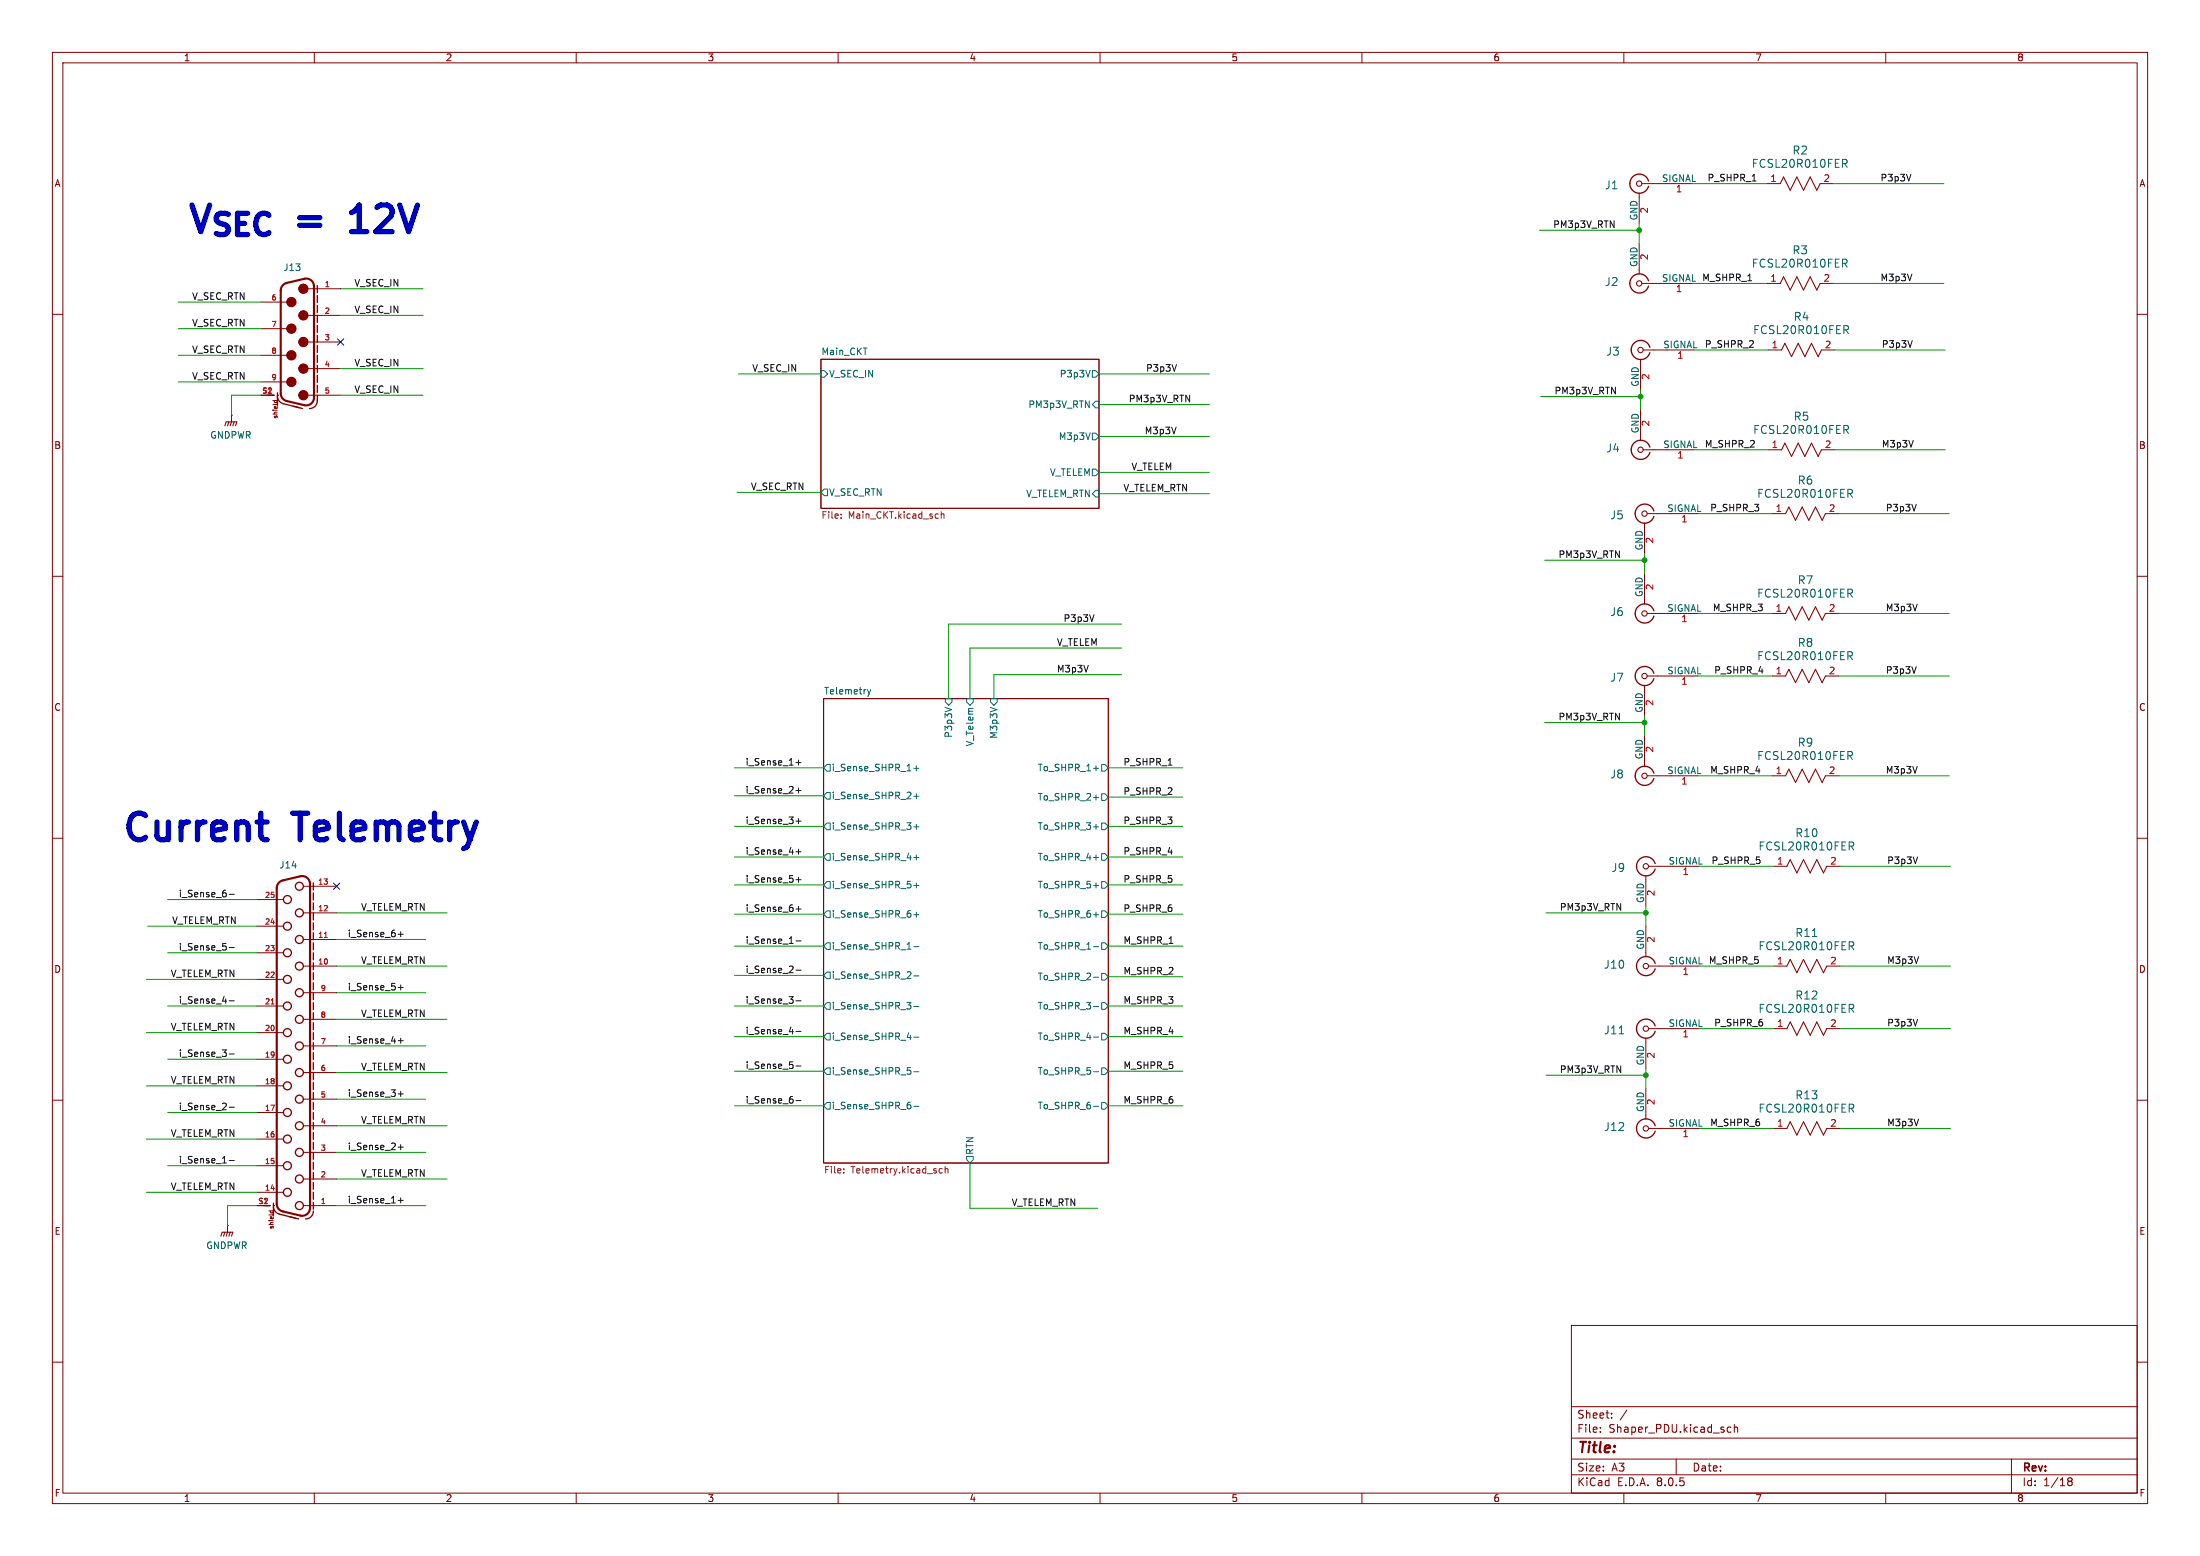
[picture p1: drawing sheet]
<svg xmlns="http://www.w3.org/2000/svg" width="420mm" height="297mm" viewBox="0 0 420 297" stroke-linecap="round" stroke-linejoin="round" font-family="sans-serif">
<g fill="none" stroke="#840000" stroke-width=".19">
<path d="M10 10h400v277h-400zM12 12h396v273h-396zM60 10v2M110 10v2M160 10v2M210 10v2M260 10v2M310 10v2M360 10v2M312.9 36.8v5.9M313.4 35.1h9.7M337.3 35.1h2.6"/>
<path d="M347.5 35.1h2.5M10 60h2M49.8 57.7h5.1M57.8 55.1h7.2M312.9 46.5v5.8M313.4 54.1h9.7M337.3 54.1h2.6M347.5 54.1h2.5M408 60h2M44.2 79.2h.1M44.2 79.2v1.3M49.8 75.4h2.5"/>
<path d="M49.8 62.7h5.1M49.8 67.8h5.1M49.8 72.9h5.1M52.1 76.4h.8M52.4 76.4v.4M52.9 76.4v.4M57.8 60.2h7.2M57.8 65.3h7.2M57.8 70.4h7.2M57.8 75.4h7.2M156.7 68.6h53.1v28.4h-53.1zM313.2 68.6v5.8"/>
<path d="M313.2 78.2v5.9M313.7 66.8h9.6M337.6 66.8h2.5M347.7 66.8h2.6M313.7 85.9h9.6M313.9 99.8v5.9M314.5 98h9.6M337.6 85.9h2.5M338.3 98h2.6M347.7 85.9h2.6M348.5 98h2.5M10 110h2"/>
<path d="M313.9 109.5v5.8M314.5 117.1h9.6M338.3 117.1h2.6M348.5 117.1h2.5M408 110h2M157.2 133.4h54.4v88.6h-54.4zM313.9 130.8v5.9M314.5 129h9.6M338.3 129h2.6M348.5 129h2.5M10 160h2M313.9 140.5v5.8"/>
<path d="M314.5 148.1h9.6M338.3 148.1h2.6M348.5 148.1h2.5M408 160h2M49 176.8h5.1M49 171.7h5.1M57.9 169.2h6.4M57.9 174.2h6.4M57.9 179.3h6.4M314.2 167.1v5.9M314.2 176.8v5.8M314.7 165.4h9.7"/>
<path d="M338.6 165.4h2.5M348.7 165.4h2.6M49 197.1h5.1M49 192h5.1M49 186.9h5.1M49 181.9h5.1M57.9 184.4h6.4M57.9 189.5h6.4M57.9 194.6h6.4M57.9 199.6h6.4M314.2 198.1v5.9M314.7 196.3h9.7"/>
<path d="M314.7 184.4h9.7M338.6 196.3h2.5M338.6 184.4h2.5M348.7 196.3h2.6M348.7 184.4h2.6M10 210h2M49 217.4h5.1M49 212.3h5.1M49 207.3h5.1M49 202.2h5.1M57.9 204.7h6.4M57.9 209.8h6.4"/>
<path d="M57.9 214.9h6.4M57.9 220h6.4M314.2 207.8v5.8M314.7 215.4h9.7M338.6 215.4h2.5M348.7 215.4h2.6M408 210h2M43.4 233.9h.1M43.4 233.9v1.3M49 230.1h2.6M49 227.6h5.1M49 222.5h5.1"/>
<path d="M51.3 231.1h.9M51.7 231.1v.3M52.1 231.1v.3M57.9 225h6.4M57.9 230.1h6.4M10 260h2M300 253h108v32h-108zM408 260h2M300 278.5h108M300 274.5h108M300 268.5h108M305.5 273.2v.2"/>
<path d="M305.5 272.5v.1M307.7 270.5v.2M307.7 269.8v.1M310.6 269.1l-1.3 1.9M320 278.5v3M329.8 273.2l.2 .2 .4-.1M330.4 272.5l-.4-.1-.2 .1M331.1 272.5l.2-.1 .4 .1v.9M331.1 271.9v1.5M384 278.5v6.5M60 285v2M110 285v2"/>
<path d="M160 285v2M210 285v2M260 285v2M300 281.5h108M310 285v2M360 285v2M394.7 282.4l.3 .3M394.7 282.4l.3-.3 .4 .1 .2 .2-.3 .3M395 282.7h.3M395 282.7l-.3 .3M395.3 282.7l.3 .3-.2 .5-.4 .1-.3-.3"/>
</g>
<g fill="none" stroke="#006464" stroke-width=".19">
<path d="M351.8 30.4h.5l.3 .3-.1 .4-.7 .1M352.1 31.2l.5 .7M351.8 49.5h.5l.3 .3-.1 .4-.7 .1M352.1 50.3l.5 .7M156.7 70.7h.7l.6 .7-.6 .6h-.7zM208.1 70.7l-.4 1.3M208.5 70.7h.7l.6 .7-.6 .6h-.7zM209.2 76.6h.6v1.3h-.6l-.7-.7zM352 62.2h.6l.3 .3-.2 .4-.7 .1M352.4 63l.5 .7M157.4 93.3h.6v1.3h-.6l-.7-.6zM208.5 82.7h.7l.6 .6-.6 .6h-.7z"/>
<path d="M208.5 89.5h.7l.6 .7-.6 .6h-.7zM209.2 93.6h.6v1.3h-.6l-.7-.7zM352 81.2h.6l.3 .3-.2 .4-.7 .1M352.4 82l.5 .7M352.8 93.4h.5l.3 .3-.1 .4-.7 .1M353.1 94.2l.5 .7M352.8 112.5h.5l.3 .2-.1 .5-.7 .1M353.1 113.3l.5 .7M165.6 131.6l.3 .9M165.9 132.5l-.3 .4M166.2 131.6l-.3 .9M180.4 135l1.3 .5"/>
<path d="M180.5 133.4h1.2v.6l-.6 .6-.6-.6zM184.5 133.4h1.3v.6l-.6 .6-.7-.6zM189.1 133.4h1.3v.6l-.7 .6-.6-.6zM352.8 124.4h.5l.3 .3-.1 .4-.7 .1M353.1 125.2l.5 .7M157.2 151.9l.7-.6h.6v1.2h-.6zM157.2 157.7l.7-.6h.6v1.3h-.6zM157.9 145.9h.6v1.3h-.6l-.7-.6zM174.4 157.8h1M174.4 152h1M174.4 146.7h1M174.9 146.2v.9"/>
<path d="M174.9 151.5v1M174.9 157.3v1M208.8 152.2h.9M208.8 157.8h.9M208.8 146.7h.9M210.3 151.5h.6l.7 .6-.7 .7h-.6zM210.3 157.1h.6l.7 .6-.7 .7h-.6zM210.3 145.9h.6l.7 .7-.7 .6h-.6zM352.8 143.4h.5l.3 .3-.1 .5h-.7M353.1 144.2l.5 .8M157.2 163.6l.7-.7h.6v1.3h-.6zM157.2 168.9l.7-.6h.6v1.2h-.6z"/>
<path d="M157.2 174.5l.7-.6h.6v1.2h-.6zM157.9 180h.6v1.2h-.6l-.7-.6zM174.4 169h1M174.4 163.7h1M174.4 174.6h1M174.9 163.2v1M174.9 168.5v1M174.9 174.1v1M208.8 169h.9M208.8 163.7h.9M208.8 174.6h.9M210.3 180h.6l.7 .6-.7 .6h-.6z"/>
<path d="M210.3 168.3h.6l.7 .6-.7 .6h-.6zM210.3 173.9h.6l.7 .6-.7 .6h-.6zM210.3 162.9h.6l.7 .7-.7 .6h-.6zM353 179.8h.6l.3 .3-.2 .4-.7 .1M353 160.7h.6l.3 .3-.2 .4-.7 .1M353.4 161.5l.5 .7M157.2 197.9l.7-.7h.6v1.3h-.6zM157.2 186.2l.7-.7h.6v1.3h-.6zM157.2 192l.7-.6h.6v1.3h-.6zM174.4 198h1M174.4 180.7h1M174.4 186.3h1"/>
<path d="M174.4 192.1h1M208.8 198h.9M208.8 180.7h.9M208.8 186.5h.9M208.8 192.1h.9M210.3 197.2h.6l.7 .7-.7 .6h-.6zM210.3 185.8h.6l.7 .6-.7 .7h-.6zM210.3 191.4h.6l.7 .6-.7 .7h-.6zM309.1 197.3h.9M353 191.7h.6l.3 .3-.2 .4-.7 .1M353.4 180.6l.5 .7M353.4 192.5l.5 .7"/>
<path d="M157.2 204.5l.7-.7h.6v1.3h-.6zM157.9 210.4h.6v1.3h-.6l-.7-.6zM174.4 211.2h1M174.4 204.6h1M208.8 211.2h.9M208.8 204.6h.9M210.3 210.4h.6l.7 .7-.7 .6h-.6zM210.3 203.8h.6l.7 .7-.7 .6h-.6zM353 210.8h.6l.3 .2-.2 .5-.7 .1M353.4 211.6l.5 .7M184.5 220.7h1.3v.7l-.6 .6-.7-.6z"/>
</g>
<path d="M160.6 98.8v.1M160.6 98.1v.2M179.7 97.7v1.2M179.7 98.2l.2-.1h.3v.8M161.1 223.8v.1M161.1 223.1v.1M179.9 223.1h-.4l-.2 .2 .1 .5h.5M180.4 223.2l.2-.1h.3l.1 .8M180.4 222.6v1.3" fill="none" stroke="#725600" stroke-width=".19"/>
<g fill="none" stroke="#840000" stroke-width=".2">
<path d="M339.9 35.1l.6-1.3 1.3 2.5 1.2-2.5 1.3 2.5 1.3-2.5 1.2 2.5 .7-1.2M339.9 54.1l.6-1.3 1.3 2.6 1.2-2.6 1.3 2.6 1.3-2.6 1.2 2.6 .7-1.3M340.1 66.8l.6-1.3 1.3 2.6 1.3-2.6 1.3 2.6 1.2-2.6 1.3 2.6 .6-1.3M42.9 81.3l.3-.8h2l-.2 .8M43.7 80.5l-.3 .8M44.2 80.5l-.3 .8M44.7 80.5l-.3 .8M340.1 85.9l.6-1.3 1.3 2.5 1.3-2.5 1.3 2.5 1.2-2.5 1.3 2.5 .6-1.2M340.9 98l.6-1.2 1.3 2.5 1.2-2.5 1.3 2.5 1.3-2.5 1.3 2.5 .6-1.3M340.9 117.1l.6-1.3 1.3 2.6 1.2-2.6 1.3 2.6 1.3-2.6 1.3 2.6 .6-1.3M340.9 129l.6-1.2 1.3 2.5 1.2-2.5 1.3 2.5 1.3-2.5 1.3 2.5 .6-1.3M340.9 148.1l.6-1.3 1.3 2.6 1.2-2.6 1.3 2.6 1.3-2.6 1.3 2.6 .6-1.3"/>
<path d="M341.1 165.4l.7-1.3 1.2 2.5 1.3-2.5 1.3 2.5 1.2-2.5 1.3 2.5 .6-1.2M341.1 184.4l.7-1.3 1.2 2.6 1.3-2.6 1.3 2.6 1.2-2.6 1.3 2.6 .6-1.3M341.1 196.3l.7-1.2 1.2 2.5 1.3-2.5 1.3 2.5 1.2-2.5 1.3 2.5 .6-1.3M341.1 215.4l.7-1.3 1.2 2.6 1.3-2.6 1.3 2.6 1.2-2.6 1.3 2.6 .6-1.3M42.2 236l.2-.8h2l-.2 .8M42.9 235.2l-.2 .8M43.4 235.2l-.2 .8M43.9 235.2l-.2 .8"/>
<circle cx="312.9" cy="35.1" r=".51"/>
<circle cx="312.9" cy="54.1" r=".51"/>
<circle cx="313.2" cy="66.8" r=".51"/>
<circle cx="313.2" cy="85.9" r=".51"/>
<circle cx="313.9" cy="98" r=".51"/>
<circle cx="313.9" cy="117.1" r=".51"/>
<circle cx="313.9" cy="129" r=".51"/>
<circle cx="313.9" cy="148.1" r=".51"/>
<circle cx="314.2" cy="165.4" r=".51"/>
<circle cx="314.2" cy="196.3" r=".51"/>
<circle cx="314.2" cy="184.4" r=".51"/>
<circle cx="314.2" cy="215.4" r=".51"/>
</g>
<g fill="none" stroke="#840000" stroke-width=".25">
<path d="M311.1 35.1a1.81 1.81 0 0 0 1.6 1.8 1.81 1.81 0 0 0 2-1.3M314.7 34.5a1.81 1.81 0 0 0-2-1.3 1.81 1.81 0 0 0-1.6 1.9M60.6 54.5v1.3M60.6 56.4v1.4M60.6 58.3v1.4M311.1 54.1a1.81 1.81 0 0 0 1.6 1.8 1.81 1.81 0 0 0 2-1.3M314.7 53.6a1.82 1.82 0 0 0-2-1.3 1.82 1.82 0 0 0-1.6 1.8M51.1 75.4h1.2M53 75.4h.1M53 77.4v-1.8a1.5 1.5 0 0 0 1.1 1.5l3.7 .9M53 75v.5M60.6 75.4v1.1a1.5 1.5 0 0 1-1.5 1.5"/>
<path d="M60.6 60.2v1.4M60.6 62.1v1.4M60.6 64v1.4M60.6 65.9v1.4M60.6 67.8v1.4M60.6 69.7v1.4M60.6 71.6v1.4M60.6 73.5v1.4M315 66.3a1.81 1.81 0 0 0-2.8-1 1.81 1.81 0 0 0 0 3 1.81 1.81 0 0 0 2.8-1M315 85.3a1.81 1.81 0 0 0-2.8-.9 1.81 1.81 0 0 0 0 3 1.81 1.81 0 0 0 2.8-1M315.7 97.5a1.81 1.81 0 0 0-2.8-.9 1.81 1.81 0 0 0 0 2.9 1.81 1.81 0 0 0 2.8-.9M315.7 116.6a1.81 1.81 0 0 0-2.8-1 1.81 1.81 0 0 0 0 3 1.81 1.81 0 0 0 2.8-1"/>
<path d="M315.7 128.5a1.81 1.81 0 0 0-2.8-1 1.81 1.81 0 0 0 0 3 1.81 1.81 0 0 0 2.8-1M315.7 147.6a1.81 1.81 0 0 0-2.8-1 1.81 1.81 0 0 0 0 3 1.81 1.81 0 0 0 2.8-1M59.8 168.5v1.4M59.8 170.4v1.4M59.8 172.3v1.4M59.8 174.2v1.4M59.8 176.1v1.4M59.8 178.1v1.3M59.8 180v1.3M316 164.8a1.82 1.82 0 0 0-2.8-.9 1.82 1.82 0 0 0 0 2.9 1.82 1.82 0 0 0 2.8-.9M59.8 181.9v1.3M59.8 183.8v1.3"/>
<path d="M59.8 185.7v1.3M59.8 187.6v1.3M59.8 189.5v1.3M59.8 191.4v1.3M59.8 193.3v1.3M59.8 195.2v1.3M59.8 197.1v1.3M59.8 199v1.3M316 195.8a1.81 1.81 0 0 0-2.8-.9 1.81 1.81 0 0 0 0 2.9 1.81 1.81 0 0 0 2.8-.9M316 183.9a1.82 1.82 0 0 0-2.8-1 1.82 1.82 0 0 0 0 3 1.82 1.82 0 0 0 2.8-1M59.8 200.9v1.3M59.8 202.8v1.3"/>
<path d="M59.8 204.7v1.3M59.8 206.6v1.4M59.8 208.5v1.4M59.8 210.4v1.4M59.8 212.3v1.4M59.8 214.2v1.4M59.8 216.2v1.3M59.8 218.1v1.3M59.8 220v1.3M316 214.9a1.82 1.82 0 0 0-2.8-1 1.82 1.82 0 0 0 0 3 1.82 1.82 0 0 0 2.8-1M50.3 230.1h1.3M52.2 230.1h.1"/>
<path d="M52.2 232.1v-1.8a1.5 1.5 0 0 0 1.1 1.4l3.7 1M52.2 229.7v.5M59.8 221.9v1.3M59.8 223.8v1.3M59.8 225.7v1.3M59.8 227.6v1.3M59.8 229.5v1.3M59.8 231.2a1.5 1.5 0 0 1-1.5 1.5"/>
<circle cx="55.6" cy="57.7" r=".76"/>
<circle cx="57.9" cy="55.1" r=".76"/>
<circle cx="55.6" cy="72.9" r=".76"/>
<circle cx="55.6" cy="67.8" r=".76"/>
<circle cx="55.6" cy="62.7" r=".76"/>
<circle cx="57.9" cy="60.2" r=".76"/>
<circle cx="57.9" cy="75.4" r=".76"/>
<circle cx="57.9" cy="65.3" r=".76"/>
<circle cx="57.9" cy="70.4" r=".76"/>
<circle cx="54.9" cy="176.8" r=".76"/>
<circle cx="54.9" cy="171.7" r=".76"/>
<circle cx="57.1" cy="174.2" r=".76"/>
<circle cx="57.1" cy="179.3" r=".76"/>
<circle cx="57.1" cy="169.2" r=".76"/>
<circle cx="54.9" cy="181.9" r=".76"/>
<circle cx="54.9" cy="197.1" r=".76"/>
<circle cx="54.9" cy="192" r=".76"/>
<circle cx="54.9" cy="186.9" r=".76"/>
<circle cx="57.1" cy="189.5" r=".76"/>
<circle cx="57.1" cy="199.6" r=".76"/>
<circle cx="57.1" cy="184.4" r=".76"/>
<circle cx="57.1" cy="194.6" r=".76"/>
<circle cx="54.9" cy="202.2" r=".76"/>
<circle cx="54.9" cy="207.3" r=".76"/>
<circle cx="54.9" cy="212.3" r=".76"/>
<circle cx="54.9" cy="217.4" r=".76"/>
<circle cx="57.1" cy="209.8" r=".76"/>
<circle cx="57.1" cy="220" r=".76"/>
<circle cx="57.1" cy="204.7" r=".76"/>
<circle cx="57.1" cy="214.9" r=".76"/>
<circle cx="54.9" cy="222.5" r=".76"/>
<circle cx="54.9" cy="227.6" r=".76"/>
<circle cx="57.1" cy="230.1" r=".76"/>
<circle cx="57.1" cy="225" r=".76"/>
</g>
<path d="M54.1 54.4l.5-.4 3.5-.8a1.5 1.5 0 0 1 1.8 1.5v21.2a1.5 1.5 0 0 1-1.8 1.4l-3.3-.8a1.5 1.5 0 0 1-1.2-1.4v-19.7l.1-.6zM53.3 168.4l.6-.3 3.4-.8a1.5 1.5 0 0 1 1.9 1.4v61.9a1.5 1.5 0 0 1-1.9 1.4l-3.3-.8a1.5 1.5 0 0 1-1.2-1.4v-60.3l.1-.5z" fill="none" stroke="#840000" stroke-width=".41"/>
<g fill="#840000" stroke="#840000" stroke-width=".19">
<circle cx="57.9" cy="55.1" r=".89"/>
<circle cx="55.6" cy="57.7" r=".89"/>
<circle cx="57.9" cy="60.2" r=".89"/>
<circle cx="55.6" cy="62.7" r=".89"/>
<circle cx="57.9" cy="65.3" r=".89"/>
<circle cx="55.6" cy="67.8" r=".89"/>
<circle cx="57.9" cy="70.4" r=".89"/>
<circle cx="55.6" cy="72.9" r=".89"/>
<circle cx="57.9" cy="75.4" r=".89"/>
</g>
<path d="M61.9 178.9h.6M51.8 191.6h.5" fill="none" stroke="#a90000" stroke-width=".19"/>
<g fill="none" stroke="#0f0f0f" stroke-width=".19">
<path d="M334.5 34.5h.7M364.8 33.3l-.4 1.2M224.6 69.6l-.4 1.3M365.1 65l-.5 1.3M365.8 96.3l-.4 1.2M208.9 117.3l-.5 1.3M365.8 127.2l-.4 1.3M152 156.7h.9M152 145.6h.9M152 150.9h.9M152.4 145.1v.9M152.4 150.4v1"/>
<path d="M152.4 156.3v.9M223 146h.7M43.8 170.7h.9M76 178.3h1M76.5 177.8v1M152 179.6h.9M152 173.5h.9M152 162.6h.9M152 167.9h.9M152.4 162.1v1M152.4 167.4v1M152.4 173v1"/>
<path d="M366.1 163.6l-.4 1.2M43.8 191h.9M43.8 180.9h.9M76 198.6h1M76 188.5h1M76.5 188v1M76.5 198.2v.9M152 196.9h.9M152 185.2h.9M152 191h.9M366.1 194.6l-.4 1.2M43.8 201.2h.9"/>
<path d="M43.8 211.3h.9M76 208.8h1M76 219h1M76.5 208.3v1M76.5 218.5v1M152 203.5h.9M152 210.1h.9M43.8 221.5h.9M76 229.1h1M76.5 228.6v1"/>
</g>
<path d="M67.1 44.2h2.9M67.6 40.3l-.5 .3M49.1 156.9h1.9M50 160l.5 .3h.5" fill="none" stroke="#0000c2" stroke-width="1"/>
<g fill="none" stroke="#009600" stroke-width=".19">
<path d="M323.1 35.1h14.2M350 35.1h21.1M34 57.7h15.8M65 55.1h15.8M293.9 43.9h19M312.9 42.7v3.8M323.1 54.1h14.2M350 54.1h21.1M34 62.7h15.8M34 72.9h15.8M34 67.8h15.8M49.8 75.4h-5.6v3.8"/>
<path d="M65 75.4h15.8M65 60.2h15.8M65 70.4h15.8M141 71.4h15.7M209.8 71.4h21.1M209.8 77.2h21.1M294.1 75.7h19.1M313.2 74.4v3.8M323.3 66.8h14.3M350.3 66.8h21M140.7 94h16M209.8 94.2h21.1"/>
<path d="M209.8 90.2h21.1M209.8 83.3h21.1M323.3 85.9h14.3M324.1 98h14.2M350.3 85.9h21M351 98h21.1M214.1 119.1h-33v14.3M294.9 106.9h19M313.9 105.7v3.8M324.1 117.1h14.2M351 117.1h21.1M214.1 128.8h-24.4v4.6"/>
<path d="M214.1 123.7h-28.9v9.7M294.9 137.9h19M313.9 136.7v3.8M324.1 129h14.2M351 129h21.1M140.2 146.6h17M140.2 151.9h17M140.2 157.7h17M211.6 146.6h14.2M211.6 152.1h14.2M211.6 157.7h14.2M324.1 148.1h14.2"/>
<path d="M351 148.1h21.1M28.2 176.8h20.8M32 171.7h17M64.3 174.2h21M64.3 179.3h17M140.2 174.5h17M140.2 168.9h17M140.2 163.6h17M211.6 174.5h14.2M211.6 168.9h14.2M211.6 163.6h14.2M295.1 174.2h19.1"/>
<path d="M314.2 173v3.8M324.4 165.4h14.2M351.3 165.4h21.1M27.9 186.9h21.1M27.9 197.1h21.1M32 192h17M32 181.9h17M64.3 184.4h21M64.3 199.6h17M64.3 194.6h21M64.3 189.5h17M140.2 180.6h17"/>
<path d="M140.2 197.9h17M140.2 186.2h17M140.2 192h17M211.6 180.6h14.2M211.6 186.4h14.2M211.6 197.9h14.2M211.6 192h14.2M324.4 184.4h14.2M324.4 196.3h14.2M351.3 184.4h21.1M351.3 196.3h21.1M27.9 217.4h21.1"/>
<path d="M27.9 207.3h21.1M32 212.3h17M32 202.2h17M64.3 220h17M64.3 214.9h21M64.3 204.7h21M64.3 209.8h17M140.2 204.5h17M140.2 211.1h17M211.6 204.5h14.2M211.6 211.1h14.2M295.1 205.2h19.1"/>
<path d="M314.2 204v3.8M324.4 215.4h14.2M351.3 215.4h21.1M27.9 227.6h21.1M32 222.5h17M49 230.1h-5.6v3.8M64.3 225h21M64.3 230.1h17M185.2 222v8.6h24.3"/>
</g>
<path d="M64.4 64.7l1.2 1.2M65.6 64.7l-1.2 1.2M63.7 168.6l1.2 1.2M64.9 168.6l-1.2 1.2" fill="none" stroke="#000084" stroke-width=".19"/>
<g fill="#009600" stroke="#009600" stroke-width=".19">
<circle cx="312.9" cy="43.9" r=".46"/>
<circle cx="313.2" cy="75.7" r=".46"/>
<circle cx="313.9" cy="137.9" r=".46"/>
<circle cx="313.9" cy="106.9" r=".46"/>
<circle cx="314.2" cy="174.2" r=".46"/>
<circle cx="314.2" cy="205.2" r=".46"/>
</g>
<g font-size="7.1" fill="#0000c2">
<text x="35.1" y="46">V_{SEC}</text>
<text x="57" y="46">=</text>
<text x="69.2" y="46">12V</text>
<text x="22.7" y="162.1">Current</text>
<text x="56.4" y="162.1">Telemetry</text>
</g>
<text font-size="2.8" fill="#840000" x="301" y="277.9">Title:</text>
<g font-size="2.1" fill="#006464">
<text x="342.1" y="29.7">R2</text>
<text x="334.3" y="32.2">FCSL20R010FER</text>
<text x="306.3" y="36.3">J1</text>
<text x="334.3" y="51.3">FCSL20R010FER</text>
<text x="342.1" y="48.7">R3</text>
<text x="306.3" y="54.8">J2</text>
<text x="334.6" y="64">FCSL20R010FER</text>
<text x="342.4" y="61.4">R4</text>
<text x="306.6" y="68.1">J3</text>
<text x="334.6" y="83">FCSL20R010FER</text>
<text x="342.4" y="80.5">R5</text>
<text x="306.6" y="86.5">J4</text>
<text x="335.3" y="95.2">FCSL20R010FER</text>
<text x="343.1" y="92.7">R6</text>
<text x="307.3" y="99.3">J5</text>
<text x="343.1" y="111.7">R7</text>
<text x="307.3" y="117.8">J6</text>
<text x="335.3" y="114.3">FCSL20R010FER</text>
<text x="343.1" y="123.7">R8</text>
<text x="307.3" y="130.3">J7</text>
<text x="335.3" y="126.2">FCSL20R010FER</text>
<text x="343.1" y="142.7">R9</text>
<text x="307.3" y="148.8">J8</text>
<text x="335.3" y="145.3">FCSL20R010FER</text>
<text x="342.6" y="160">R10</text>
<text x="307.6" y="166.6">J9</text>
<text x="335.6" y="162.5">FCSL20R010FER</text>
<text x="342.6" y="179">R11</text>
<text x="306.1" y="185.1">J10</text>
<text x="335.6" y="181.6">FCSL20R010FER</text>
<text x="342.6" y="191">R12</text>
<text x="306.1" y="197.6">J11</text>
<text x="335.6" y="193.5">FCSL20R010FER</text>
<text x="335.6" y="212.6">FCSL20R010FER</text>
<text x="342.6" y="210">R13</text>
<text x="306.1" y="216.1">J12</text>
</g>
<g font-size="2.1" fill="#840000">
<text x="301" y="273.7">File:</text>
<text x="301" y="271">Sheet:</text>
<text x="307.1" y="273.7">Shaper_PDU.kicad_sch</text>
<text x="301" y="281.1">Size:</text>
<text x="307.6" y="281.1">A3</text>
<text x="323" y="281.1">Date:</text>
<text x="386" y="281.3">Rev:</text>
<text x="301" y="283.9">KiCad</text>
<text x="308.7" y="283.9">E.D.A.</text>
<text x="316.3" y="283.9">8.0.5</text>
<text x="386" y="283.9">Id:</text>
<text x="390.1" y="283.9">1/18</text>
</g>
<g font-size="1.8" fill="#840000">
<text x="35" y="11.9">1</text>
<text x="85" y="11.9">2</text>
<text x="135" y="11.9">3</text>
<text x="185" y="11.9">4</text>
<text x="235" y="11.9">5</text>
<text x="285" y="11.9">6</text>
<text x="335" y="11.9">7</text>
<text x="385" y="11.9">8</text>
<text x="10.3" y="35.9">A</text>
<text x="408.3" y="35.9">A</text>
<text x="10.3" y="85.9">B</text>
<text x="408.2" y="85.9">B</text>
<text x="10.3" y="135.9">C</text>
<text x="408.2" y="135.9">C</text>
<text x="10.3" y="185.9">D</text>
<text x="408.2" y="185.9">D</text>
<text x="10.3" y="235.9">E</text>
<text x="408.3" y="235.9">E</text>
<text x="10.3" y="285.9">F</text>
<text x="35" y="286.9">1</text>
<text x="85" y="286.9">2</text>
<text x="135" y="286.9">3</text>
<text x="185" y="286.9">4</text>
<text x="235" y="286.9">5</text>
<text x="285" y="286.9">6</text>
<text x="335" y="286.9">7</text>
<text x="385" y="286.9">8</text>
<text x="408.3" y="285.9">F</text>
</g>
<g font-size="1.8" fill="#006464">
<text x="317.2" y="34.8">SIGNAL</text>
<text x="312.7" y="42.2" transform="rotate(-90 312.7 42.2)">GND</text>
<text x="54" y="51.9">J13</text>
<text x="312.7" y="51.1" transform="rotate(-90 312.7 51.1)">GND</text>
<text x="156.7" y="67.9">Main_CKT</text>
<text x="317.4" y="66.5">SIGNAL</text>
<text x="158.2" y="72.2">V_SEC_IN</text>
<text x="202.2" y="72.2">P3p3V</text>
<text x="312.9" y="73.9" transform="rotate(-90 312.9 73.9)">GND</text>
<text x="40" y="83.9">GNDPWR</text>
<text x="196.2" y="78.1">PM3p3V_RTN</text>
<text x="312.9" y="82.8" transform="rotate(-90 312.9 82.8)">GND</text>
<text x="202" y="84.2">M3p3V</text>
<text x="317.4" y="85.6">SIGNAL</text>
<text x="158.2" y="94.8">V_SEC_RTN</text>
<text x="195.8" y="95.1">V_TELEM_RTN</text>
<text x="200.3" y="91">V_TELEM</text>
<text x="318.2" y="97.8">SIGNAL</text>
<text x="313.7" y="105.2" transform="rotate(-90 313.7 105.2)">GND</text>
<text x="313.7" y="114.1" transform="rotate(-90 313.7 114.1)">GND</text>
<text x="318.2" y="116.8">SIGNAL</text>
<text x="318.2" y="128.8">SIGNAL</text>
<text x="157.2" y="132.6">Telemetry</text>
<text x="313.7" y="136.1" transform="rotate(-90 313.7 136.1)">GND</text>
<text x="182" y="140.9" transform="rotate(-90 182 140.9)">P3p3V</text>
<text x="186" y="142.6" transform="rotate(-90 186 142.6)">V_Telem</text>
<text x="190.6" y="141.1" transform="rotate(-90 190.6 141.1)">M3p3V</text>
<text x="158.7" y="147.4">i_Sense_SHPR_1+</text>
<text x="198" y="147.4">To_SHPR_1+</text>
<text x="313.7" y="145" transform="rotate(-90 313.7 145)">GND</text>
<text x="318.2" y="147.8">SIGNAL</text>
<text x="158.7" y="152.8">i_Sense_SHPR_2+</text>
<text x="198" y="153">To_SHPR_2+</text>
<text x="158.7" y="158.6">i_Sense_SHPR_3+</text>
<text x="198" y="158.6">To_SHPR_3+</text>
<text x="53.3" y="166">J14</text>
<text x="158.7" y="164.4">i_Sense_SHPR_4+</text>
<text x="198" y="164.4">To_SHPR_4+</text>
<text x="318.4" y="165.1">SIGNAL</text>
<text x="158.7" y="169.8">i_Sense_SHPR_5+</text>
<text x="198" y="169.8">To_SHPR_5+</text>
<text x="313.9" y="172.5" transform="rotate(-90 313.9 172.5)">GND</text>
<text x="158.7" y="175.4">i_Sense_SHPR_6+</text>
<text x="198" y="175.4">To_SHPR_6+</text>
<text x="158.7" y="181.5">i_Sense_SHPR_1-</text>
<text x="198" y="181.5">To_SHPR_1-</text>
<text x="313.9" y="181.4" transform="rotate(-90 313.9 181.4)">GND</text>
<text x="158.7" y="187">i_Sense_SHPR_2-</text>
<text x="198" y="187.3">To_SHPR_2-</text>
<text x="158.7" y="192.9">i_Sense_SHPR_3-</text>
<text x="198" y="192.9">To_SHPR_3-</text>
<text x="318.4" y="196.1">SIGNAL</text>
<text x="158.7" y="198.7">i_Sense_SHPR_4-</text>
<text x="198" y="198.7">To_SHPR_4-</text>
<text x="313.9" y="203.5" transform="rotate(-90 313.9 203.5)">GND</text>
<text x="158.7" y="205.3">i_Sense_SHPR_5-</text>
<text x="198" y="205.3">To_SHPR_5-</text>
<text x="158.7" y="211.9">i_Sense_SHPR_6-</text>
<text x="198" y="211.9">To_SHPR_6-</text>
<text x="313.9" y="212.3" transform="rotate(-90 313.9 212.3)">GND</text>
<text x="318.4" y="215.1">SIGNAL</text>
<text x="186" y="220.5" transform="rotate(-90 186 220.5)">RTN</text>
<text x="39.3" y="238.6">GNDPWR</text>
</g>
<g font-size="1.8" fill="#0f0f0f">
<text x="325.9" y="34.7">P_SHPR_1</text>
<text x="358.9" y="34.7">P3p3V</text>
<text x="296.4" y="43.6">PM3p3V_RTN</text>
<text x="317.2" y="53.8">SIGNAL M_SHPR_1</text>
<text x="358.9" y="53.8">M3p3V</text>
<text x="36.6" y="57.3">V_SEC_RTN</text>
<text x="67.6" y="59.8">V_SEC_IN</text>
<text x="67.6" y="54.8">V_SEC_IN</text>
<text x="36.6" y="62.4">V_SEC_RTN</text>
<text x="36.6" y="67.5">V_SEC_RTN</text>
<text x="67.6" y="70">V_SEC_IN</text>
<text x="143.5" y="71">V_SEC_IN</text>
<text x="218.7" y="71">P3p3V</text>
<text x="325.4" y="66.5">P_SHPR_2</text>
<text x="359.2" y="66.5">P3p3V</text>
<text x="36.6" y="72.5">V_SEC_RTN</text>
<text x="67.6" y="75.1">V_SEC_IN</text>
<text x="215.4" y="76.9">PM3p3V_RTN</text>
<text x="296.7" y="75.3">PM3p3V_RTN</text>
<text x="218.4" y="83">M3p3V</text>
<text x="215.9" y="89.8">V_TELEM</text>
<text x="325.4" y="85.5">M_SHPR_2</text>
<text x="359.2" y="85.5">M3p3V</text>
<text x="143.3" y="93.6">V_SEC_RTN</text>
<text x="214.4" y="93.9">V_TELEM_RTN</text>
<text x="326.4" y="97.7">P_SHPR_3</text>
<text x="359.9" y="97.7">P3p3V</text>
<text x="297.4" y="106.6">PM3p3V_RTN</text>
<text x="202.9" y="118.8">P3p3V</text>
<text x="326.9" y="116.7">M_SHPR_3</text>
<text x="359.9" y="116.7">M3p3V</text>
<text x="201.7" y="123.3">V_TELEM</text>
<text x="201.7" y="128.4">M3p3V</text>
<text x="327.2" y="128.7">P_SHPR_4</text>
<text x="359.9" y="128.7">P3p3V</text>
<text x="297.4" y="137.6">PM3p3V_RTN</text>
<text x="142.2" y="146.2">i_Sense_1+</text>
<text x="214.4" y="146.2">P_SHPR_1</text>
<text x="326.4" y="147.7">M_SHPR_4</text>
<text x="359.9" y="147.7">M3p3V</text>
<text x="142.2" y="151.5">i_Sense_2+</text>
<text x="214.4" y="151.8">P_SHPR_2</text>
<text x="142.2" y="157.4">i_Sense_3+</text>
<text x="214.4" y="157.4">P_SHPR_3</text>
<text x="142.2" y="163.2">i_Sense_4+</text>
<text x="214.4" y="163.2">P_SHPR_4</text>
<text x="326.6" y="165">P_SHPR_5</text>
<text x="360.2" y="165">P3p3V</text>
<text x="34" y="171.4">i_Sense_6-</text>
<text x="68.8" y="173.9">V_TELEM_RTN</text>
<text x="142.2" y="168.6">i_Sense_5+</text>
<text x="214.4" y="168.6">P_SHPR_5</text>
<text x="297.7" y="173.9">PM3p3V_RTN</text>
<text x="32.8" y="176.4">V_TELEM_RTN</text>
<text x="66.3" y="179">i_Sense_6+</text>
<text x="142.2" y="174.1">i_Sense_6+</text>
<text x="214.4" y="174.1">P_SHPR_6</text>
<text x="34" y="181.5">i_Sense_5-</text>
<text x="68.8" y="184.1">V_TELEM_RTN</text>
<text x="142.2" y="180.2">i_Sense_1-</text>
<text x="142.2" y="185.8">i_Sense_2-</text>
<text x="214.4" y="180.2">M_SHPR_1</text>
<text x="318.4" y="184.1">SIGNAL M_SHPR_5</text>
<text x="360.2" y="184.1">M3p3V</text>
<text x="32.5" y="186.6">V_TELEM_RTN</text>
<text x="34" y="191.7">i_Sense_4-</text>
<text x="66.3" y="189.1">i_Sense_5+</text>
<text x="142.2" y="191.7">i_Sense_3-</text>
<text x="214.4" y="186.1">M_SHPR_2</text>
<text x="214.4" y="191.7">M_SHPR_3</text>
<text x="32.5" y="196.8">V_TELEM_RTN</text>
<text x="68.8" y="194.2">V_TELEM_RTN</text>
<text x="142.2" y="197.5">i_Sense_4-</text>
<text x="214.4" y="197.5">M_SHPR_4</text>
<text x="327.2" y="196">P_SHPR_6</text>
<text x="360.2" y="196">P3p3V</text>
<text x="34" y="201.8">i_Sense_3-</text>
<text x="66.3" y="199.3">i_Sense_4+</text>
<text x="32.5" y="206.9">V_TELEM_RTN</text>
<text x="66.3" y="209.5">i_Sense_3+</text>
<text x="68.8" y="204.4">V_TELEM_RTN</text>
<text x="142.2" y="204.1">i_Sense_5-</text>
<text x="214.4" y="204.1">M_SHPR_5</text>
<text x="297.7" y="204.9">PM3p3V_RTN</text>
<text x="34" y="212">i_Sense_2-</text>
<text x="68.8" y="214.5">V_TELEM_RTN</text>
<text x="142.2" y="210.7">i_Sense_6-</text>
<text x="214.4" y="210.7">M_SHPR_6</text>
<text x="326.4" y="215">M_SHPR_6</text>
<text x="360.2" y="215">M3p3V</text>
<text x="32.5" y="217.1">V_TELEM_RTN</text>
<text x="66.3" y="219.6">i_Sense_2+</text>
<text x="32.5" y="227.2">V_TELEM_RTN</text>
<text x="34" y="222.2">i_Sense_1-</text>
<text x="68.8" y="224.7">V_TELEM_RTN</text>
<text x="66.3" y="229.8">i_Sense_1+</text>
<text x="193" y="230.3">V_TELEM_RTN</text>
</g>
<g font-size="1.8" fill="#a90000">
<text x="337.9" y="34.8">1</text>
<text x="348" y="34.8">2</text>
<text x="314.9" y="40.8" transform="rotate(-90 314.9 40.8)">2</text>
<text x="319.8" y="37">1</text>
<text x="314.9" y="49.7" transform="rotate(-90 314.9 49.7)">2</text>
<text x="337.9" y="53.8">1</text>
<text x="348" y="53.8">2</text>
<text x="319.8" y="56.1">1</text>
<text x="320.1" y="68.8">1</text>
<text x="338.1" y="66.5">1</text>
<text x="348.3" y="66.5">2</text>
<text x="315.2" y="72.6" transform="rotate(-90 315.2 72.6)">2</text>
<text x="315.2" y="81.5" transform="rotate(-90 315.2 81.5)">2</text>
<text x="320.1" y="87.8">1</text>
<text x="338.1" y="85.6">1</text>
<text x="348.3" y="85.6">2</text>
<text x="320.9" y="100">1</text>
<text x="338.9" y="97.8">1</text>
<text x="349.1" y="97.8">2</text>
<text x="315.9" y="103.8" transform="rotate(-90 315.9 103.8)">2</text>
<text x="315.9" y="112.7" transform="rotate(-90 315.9 112.7)">2</text>
<text x="320.9" y="119.1">1</text>
<text x="338.9" y="116.8">1</text>
<text x="349.1" y="116.8">2</text>
<text x="320.9" y="131">1</text>
<text x="338.9" y="128.8">1</text>
<text x="349.1" y="128.8">2</text>
<text x="315.9" y="134.8" transform="rotate(-90 315.9 134.8)">2</text>
<text x="315.9" y="143.7" transform="rotate(-90 315.9 143.7)">2</text>
<text x="338.9" y="147.8">1</text>
<text x="349.1" y="147.8">2</text>
<text x="320.9" y="150.1">1</text>
<text x="321.1" y="167.3">1</text>
<text x="339.1" y="165.1">1</text>
<text x="349.3" y="165.1">2</text>
<text x="316.2" y="171.1" transform="rotate(-90 316.2 171.1)">2</text>
<text x="316.2" y="180" transform="rotate(-90 316.2 180)">2</text>
<text x="339.1" y="184.1">1</text>
<text x="349.3" y="184.1">2</text>
<text x="321.1" y="186.4">1</text>
<text x="339.1" y="196.1">1</text>
<text x="349.3" y="196.1">2</text>
<text x="316.2" y="202.1" transform="rotate(-90 316.2 202.1)">2</text>
<text x="321.1" y="198.3">1</text>
<text x="316.2" y="211" transform="rotate(-90 316.2 211)">2</text>
<text x="339.1" y="215.1">1</text>
<text x="349.3" y="215.1">2</text>
<text x="321.1" y="217.4">1</text>
</g>
<g font-size="1.8" fill="#725600">
<text x="156.7" y="99.3">File:</text>
<text x="161.9" y="99.3">Main_CKT.kicad_sch</text>
<text x="157.2" y="224.3">File:</text>
<text x="162.4" y="224.3">Telemetry.kicad_sch</text>
</g>
<g font-size="1.4" fill="#a90000">
<text x="51.7" y="57.4">6</text>
<text x="61.9" y="54.9">1</text>
<text x="61.9" y="59.9">2</text>
<text x="51.7" y="62.5">7</text>
<text x="61.9" y="65">3</text>
<text x="51.7" y="67.6">8</text>
<text x="61.9" y="70.1">4</text>
<text x="50" y="75.2">S1</text>
<text x="50.9" y="75.2">2</text>
<text x="51.7" y="72.6">9</text>
<text x="61.9" y="75.2">5</text>
<text x="50.5" y="171.4">25</text>
<text x="60.6" y="174">12</text>
<text x="60.6" y="168.9">13</text>
<text x="50.5" y="176.5">24</text>
<text x="60.6" y="179.1">11</text>
<text x="50.5" y="181.6">23</text>
<text x="60.6" y="184.1">10</text>
<text x="50.5" y="191.8">21</text>
<text x="50.5" y="186.7">22</text>
<text x="61.1" y="189.2">9</text>
<text x="50.5" y="196.8">20</text>
<text x="61.1" y="194.3">8</text>
<text x="50.5" y="201.9">19</text>
<text x="61.1" y="199.4">7</text>
<text x="50.5" y="207">18</text>
<text x="61.1" y="209.5">5</text>
<text x="61.1" y="204.5">6</text>
<text x="50.5" y="212.1">17</text>
<text x="61.1" y="214.6">4</text>
<text x="50.5" y="217.2">16</text>
<text x="61.1" y="219.7">3</text>
<text x="50.5" y="227.3">14</text>
<text x="50.5" y="222.2">15</text>
<text x="61.1" y="224.8">2</text>
<text x="49.2" y="229.9">S1</text>
<text x="50.1" y="229.9">2</text>
<text x="61.1" y="229.9">1</text>
</g>
<g font-size="1.1" fill="#840000">
<text x="53.2" y="80" transform="rotate(-90 53.2 80)">shield</text>
<text x="52.4" y="234.7" transform="rotate(-90 52.4 234.7)">shield</text>
</g>
</svg>
